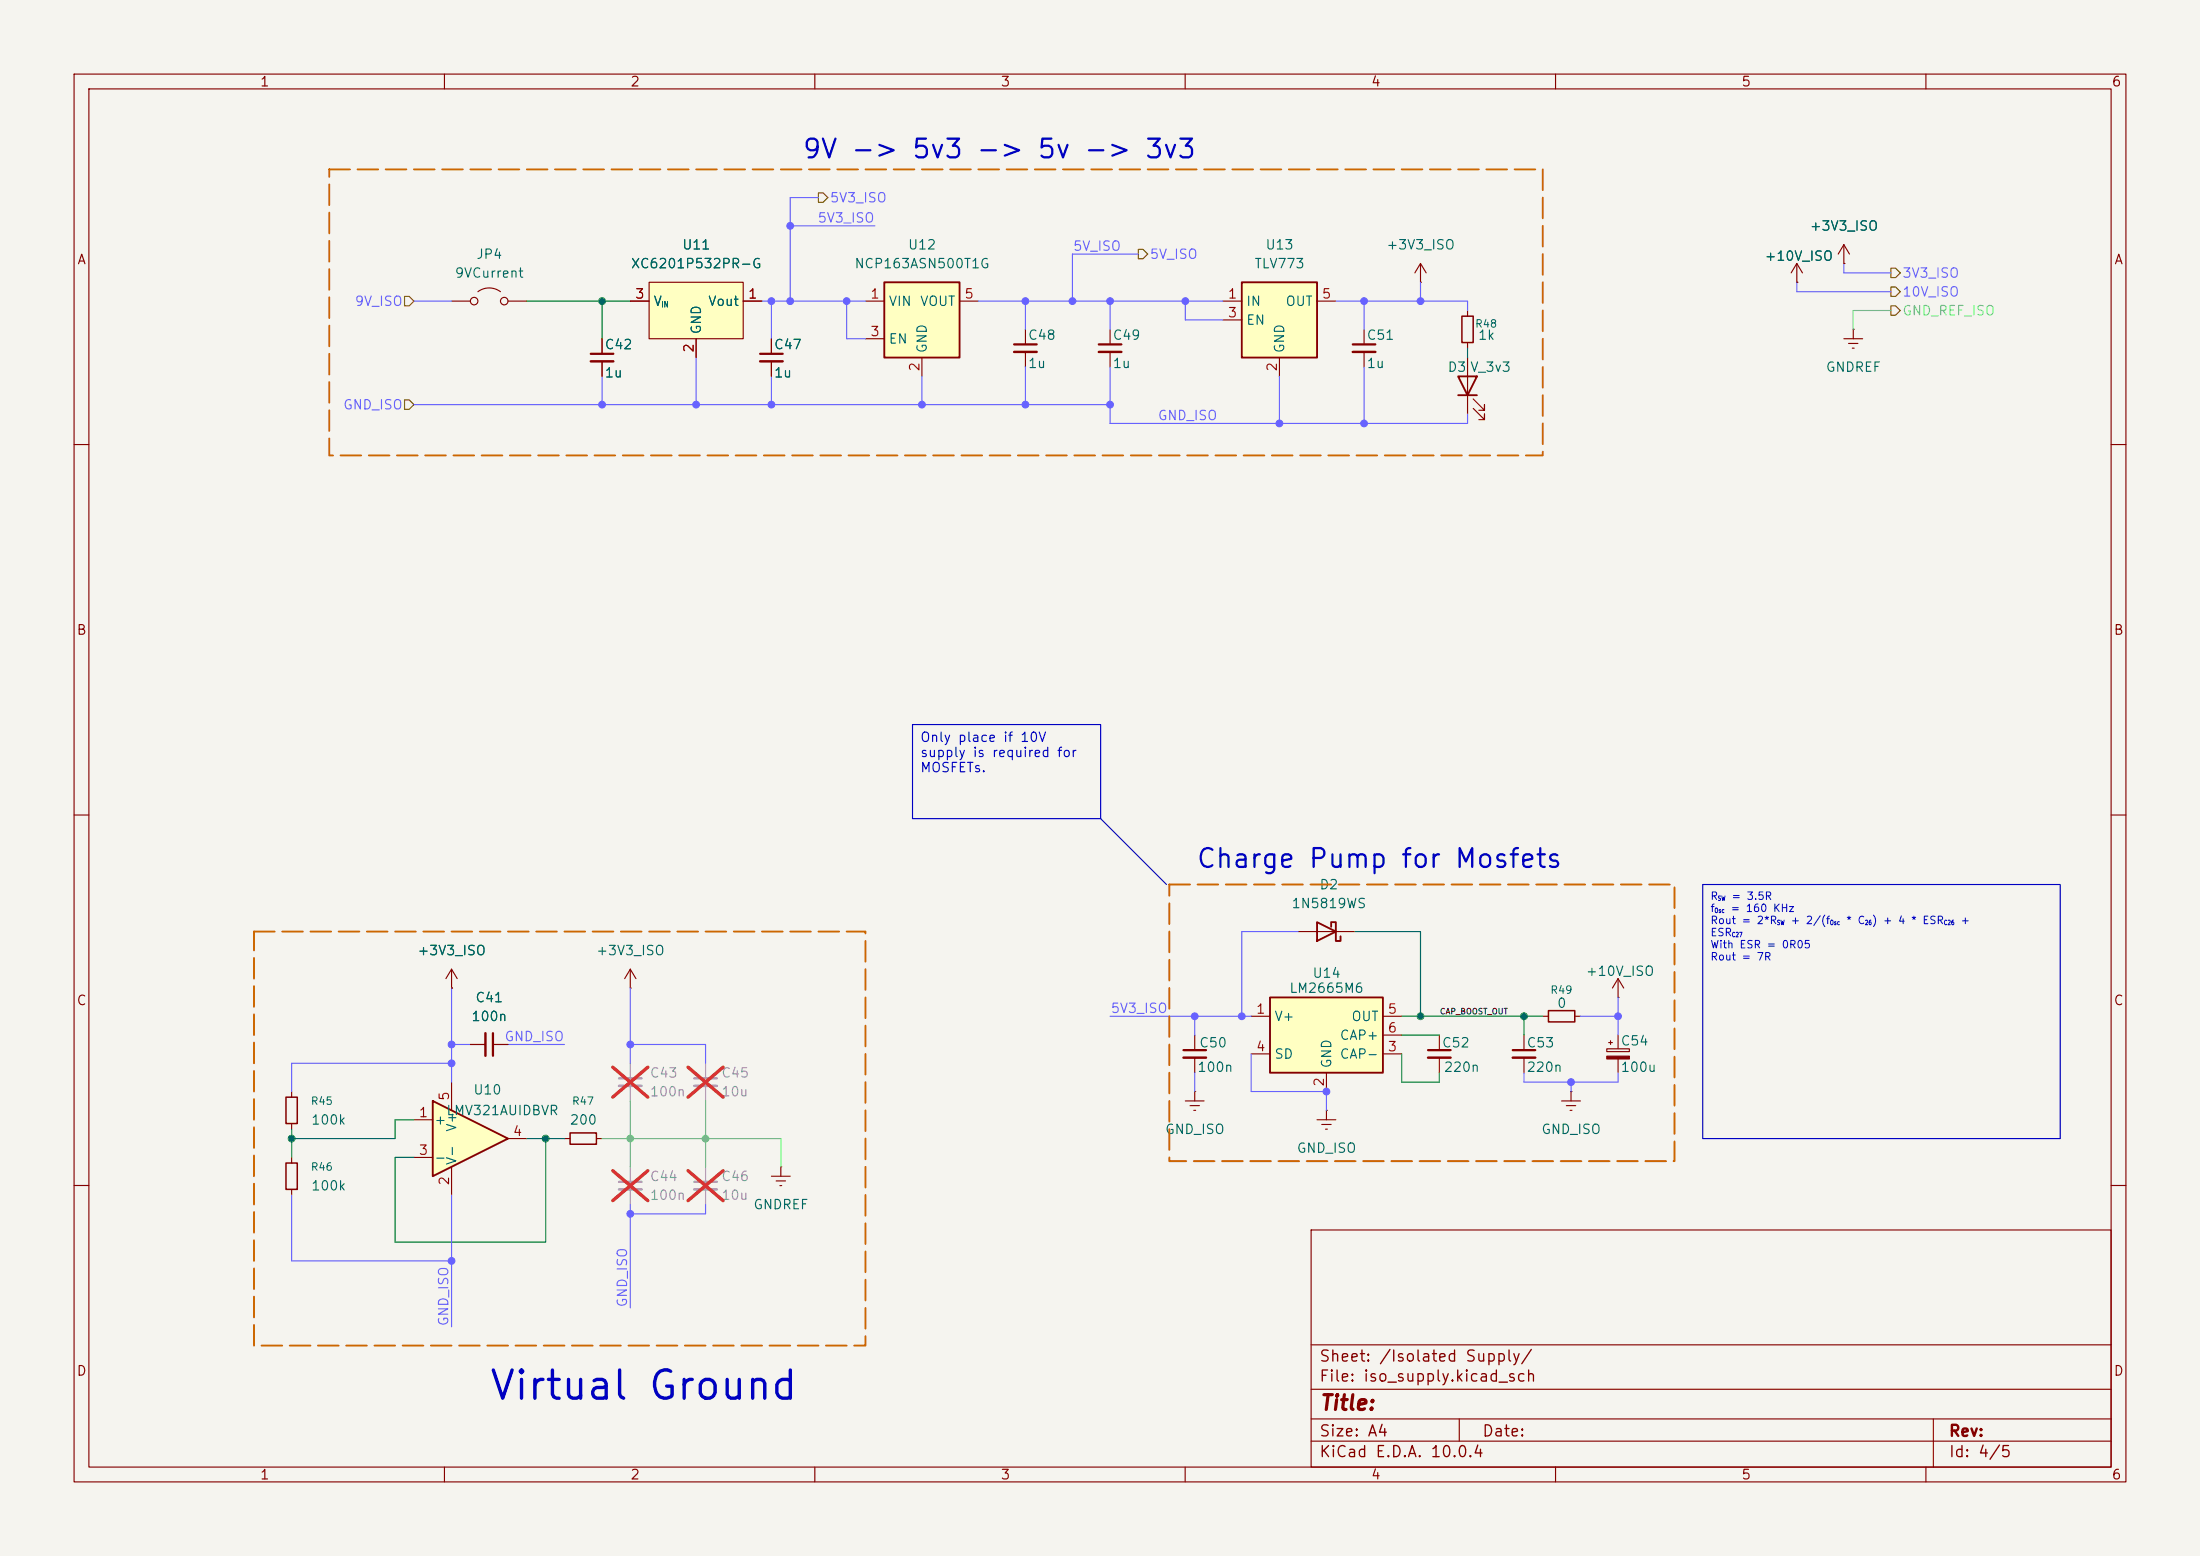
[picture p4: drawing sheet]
<svg xmlns="http://www.w3.org/2000/svg" width="297mm" height="210mm" viewBox="0 0 297 210" stroke-linecap="round" stroke-linejoin="round" font-family="sans-serif">
<path d="M0 0h297v210h-297z" fill="#f5f4ef" stroke="#f5f4ef" stroke-width=".14"/>
<g fill="none" stroke="#840000" stroke-width=".15">
<path d="M10 10h277v190h-277zM12 12h273v186h-273zM60 10v2M110 10v2M160 10v2M210 10v2M260 10v2M191.8 38.1h.1M191.8 35.6l-.8 1.2M191.8 35.6l.7 1.2M191.8 35.6v2.5M138.4 44.5v2"/>
<path d="M138.4 47.5v2M184.1 44.5v2M184.1 47.5v2M198.1 41.9v.8M198.1 46.2v.8M198.1 48.3v7.6M198.9 55.1l1.5 1.5v-.7v.7h-.8M198.9 53.8l1.5 1.6v-.8v.8h-.8M248.9 45.7h2.6M249.6 46.4h1.2M250.1 47h.2M250.2 44.5h.1"/>
<path d="M250.2 44.5v1.2M10 60h2M285 60h2M10 110h2M285 110h2M10 160h2M177 166h108v32h-108zM285 160h2M60 198v2M110 198v2M160 198v2M177 194.5h108"/>
<path d="M177 191.5h108M177 187.5h108M177 181.5h108M197 191.5v3M210 198v2M260 198v2M261 191.5v6.5"/>
</g>
<path d="M136.9 46.5h3.1M182.6 46.5h3.1" fill="none" stroke="#840000" stroke-width=".3"/>
<path d="M136.9 47.5h3.1M182.6 47.5h3.1" fill="none" stroke="#840000" stroke-width=".33"/>
<path d="M196.8 50.8h2.6l-1.3 2.5zM196.8 53.3h2.6" fill="none" stroke="#840000" stroke-width=".25"/>
<path d="M197.4 42.7h1.5v3.5h-1.5z" fill="none" stroke="#840000" stroke-width=".2"/>
<path d="M167.6 38.1h10.2v10.2h-10.2z" fill="#ffffc2"/>
<path d="M167.6 38.1h10.2v10.2h-10.2z" fill="none" stroke="#840000" stroke-width=".25"/>
<path d="M81.3 45.7v2.1M81.3 48.8v2M104.1 45.7v2.1M104.1 48.8v2M165.1 40.6h2.5M165.1 43.2h2.5M172.7 48.3v2.5M177.8 40.6h2.5" fill="none" stroke="#840000" stroke-width=".15"/>
<path d="M79.8 47.8h3M102.6 47.8h3.1" fill="none" stroke="#840000" stroke-width=".3"/>
<path d="M79.8 48.8h3M102.6 48.8h3.1" fill="none" stroke="#840000" stroke-width=".33"/>
<path d="M87.6 38.1h12.7v7.6h-12.7z" fill="#ffffc2"/>
<path d="M87.6 38.1h12.7v7.6h-12.7zM242.6 38.1h.1M242.6 35.6l-.8 1.2M242.6 35.6l.7 1.2M242.6 35.6v2.5M85.1 40.6h2.5M94 45.7v2.6M100.3 40.6h2.6M149.9 44.5v2M149.9 47.5v2" fill="none" stroke="#840000" stroke-width=".15"/>
<path d="M148.3 46.5h3.1" fill="none" stroke="#840000" stroke-width=".3"/>
<path d="M148.3 47.5h3.1" fill="none" stroke="#840000" stroke-width=".33"/>
<path d="M119.4 38.1h10.1v10.2h-10.1z" fill="#ffffc2"/>
<path d="M119.4 38.1h10.1v10.2h-10.1z" fill="none" stroke="#840000" stroke-width=".25"/>
<path d="M116.8 40.6h2.6M116.8 45.7h2.6M124.5 48.3v2.5M129.5 40.6h2.6M39.4 147.3v.8M39.4 151.6v.8M39.4 156.2v.8M39.4 160.5v.8" fill="none" stroke="#840000" stroke-width=".15"/>
<path d="M38.6 157h1.5v3.5h-1.5zM38.6 148.1h1.5v3.5h-1.5z" fill="none" stroke="#840000" stroke-width=".2"/>
<path d="M58.4 148.6l10.2 5.1-10.2 5.1z" fill="#ffffc2"/>
<path d="M177.8 124.5l2.5 1.2-2.5 1.3zM179.7 125.1v-.6h.6v2.5h.7v-.6M58.4 148.6l10.2 5.1-10.2 5.1z" fill="none" stroke="#840000" stroke-width=".25"/>
<g fill="none" stroke="#840000" stroke-width=".15">
<path d="M61 133.4h.1M61 130.8v2.6M61 130.8l-.8 1.3M61 130.8l.7 1.3M85.1 133.4h.1M85.1 130.8l-.8 1.3M85.1 130.8l.8 1.3M85.1 130.8v2.6M175.3 125.7h7.6M194.3 139.7v2M205.7 139.7v2M208.3 137.2h.7"/>
<path d="M212.6 137.2h.8M218.4 134.6h.1M218.4 132.1l-.7 1.3M218.4 132.1l.8 1.3M218.4 132.1v2.5M218.4 139.7v1.9M55.9 151.1h2.5M55.9 156.2h2.5M61 146.1v3.8M61 157.5v3.8M68.6 153.7h2.5M104.1 158.8h2.6"/>
<path d="M104.8 159.4h1.2M105.4 157.5h.1M105.4 157.5v1.3M177.8 151.1h2.5M178.4 151.8h1.3M178.9 152.4h.3M179.1 149.9h.1M179.1 149.9v1.2M194.3 142.7v2.1M205.7 142.7v2.1M210.8 148.6h2.6M211.5 149.2h1.2"/>
<path d="M212 149.9h.2M212.1 147.3h.1M212.1 147.3v1.3M216.9 141.6h3.1v.3h-3.1zM217.2 140.7h.5M217.4 140.5v.5M218.4 142.9v1.9M105.3 160h.2"/>
</g>
<path d="M209 136.4h3.6v1.5h-3.6z" fill="none" stroke="#840000" stroke-width=".2"/>
<path d="M192.8 141.7h3M204.2 141.7h3.1" fill="none" stroke="#840000" stroke-width=".3"/>
<path d="M192.8 142.7h3M204.2 142.7h3.1" fill="none" stroke="#840000" stroke-width=".33"/>
<path d="M216.9 142.5h3.1v.4h-3.1z" fill="#840000" stroke="#840000" stroke-width=".15"/>
<path d="M171.4 134.6h15.3v10.2h-15.3z" fill="#ffffc2"/>
<path d="M171.4 134.6h15.3v10.2h-15.3z" fill="none" stroke="#840000" stroke-width=".25"/>
<g fill="none" stroke="#840000" stroke-width=".15">
<path d="M64.5 39.4a2.54 2.54 0 0 1 3.1 0M242.6 38.1h.1M248.9 35.6h.1M248.9 33l-.7 1.3M248.9 33l.8 1.3M248.9 33v2.6M61 40.6h2.5M68.6 40.6h2.5M81.3 45.7v2.1M81.3 48.8v2M85.1 40.6h2.5M94 45.7v2.6"/>
<path d="M100.3 40.6h2.6M104.1 45.7v2.1M104.1 48.8v2M61 133.4h.1M161.3 139.7v2M168.9 137.2h2.5M186.7 137.2h2.5M186.7 139.7h2.5M63.5 141h2M66.5 141h2.1M76.2 153.7h.8M80.5 153.7h.8"/>
<path d="M160 148.6h2.6M160.7 149.2h1.2M161.2 149.9h.2M161.3 147.3h.1M161.3 142.7v2.1M161.3 147.3v1.3M168.9 142.2h2.5M179.1 144.8v2.5M186.7 142.2h2.5"/>
<circle cx="64" cy="40.6" r=".51"/>
<circle cx="68.1" cy="40.6" r=".51"/>
</g>
<path d="M66.5 139.4v3.1M159.8 141.7h3" fill="none" stroke="#840000" stroke-width=".3"/>
<path d="M65.5 139.4v3.1M159.8 142.7h3" fill="none" stroke="#840000" stroke-width=".33"/>
<path d="M77 152.9h3.5v1.5h-3.5z" fill="none" stroke="#840000" stroke-width=".2"/>
<path d="M83.6 159.5h3M83.6 145.5h3M93.7 159.5h3.1M93.7 145.5h3.1" fill="none" stroke="#9c9b98" stroke-width=".3"/>
<path d="M83.6 146.6h3M93.7 146.6h3.1M83.6 160.5h3M93.7 160.5h3.1" fill="none" stroke="#9c9b98" stroke-width=".33"/>
<path d="M85.1 143.5v2M85.1 146.6v2M85.1 157.5v2M95.2 143.5v2M95.2 146.6v2M95.2 157.5v2M85.1 160.5v2.1M95.2 160.5v2.1" fill="none" stroke="#9c9b98" stroke-width=".15"/>
<path d="M82.7 144l4.8 4.1M82.7 158l4.8 4M87.5 144l-4.8 4.1M87.5 158l-4.8 4M92.9 158l4.7 4M92.9 144l4.7 4.1M97.6 158l-4.7 4M97.6 144l-4.7 4.1" fill="none" stroke="#e12e31" stroke-width=".46"/>
<path d="M110.5 26h.6l.7 .7-.7 .6h-.6zM153.7 33.7h.6l.6 .6-.6 .6h-.6zM255.3 36.2h.6l.6 .6-.6 .7h-.6zM255.3 38.7h.6l.6 .7-.6 .6h-.6zM54.6 54h.6l.7 .6-.7 .6h-.6zM54.6 40h.6l.7 .6-.7 .7h-.6zM255.3 41.3h.6l.6 .6-.6 .6h-.6z" fill="none" stroke="#725600" stroke-width=".15"/>
<path d="M123.2 97.8h25.4v12.7h-25.4zM148.6 110.5l8.9 8.9M229.9 119.4h48.2v34.3h-48.2z" fill="none" stroke="#0000c2" stroke-width=".15"/>
<path d="M71.1 40.6h14M81.3 40.6v5.1M198.1 47v1.3M182.9 125.7h8.9v11.5M189.2 137.2h19.1M189.2 139.7h5.1M205.7 137.2v2.5M39.4 152.4v3.8M55.9 151.1h-2.6v2.6h-13.9M71.1 153.7h5.1M73.7 153.7v13.9h-20.4v-11.4h2.6M189.2 142.2v3.9h5.1v-1.3" fill="none" stroke="#009600" stroke-width=".15"/>
<g fill="none" stroke="#6762ff" stroke-width=".15">
<path d="M106.7 30.5h11.4M110.5 26.7h-3.8v13.9M153.7 34.3h-8.9v6.3M191.8 38.1v2.5M242.6 38.1v1.3h12.7M248.9 35.6v1.2h6.4M55.9 54.6h94M55.9 40.6h5.1M81.3 50.8v3.8M94 48.3v6.3M102.9 40.6h13.9M104.1 40.6v5.1"/>
<path d="M104.1 50.8v3.8M114.3 40.6v5.1h2.5M124.5 50.8v3.8M132.1 40.6h33M138.4 40.6v3.9M138.4 49.5v5.1M149.9 40.6v3.9M149.9 49.5v7.7h48.2v-1.3M160 40.6v2.6h5.1M172.7 50.8v6.4M180.3 40.6h17.8v1.3M184.1 40.6v3.9"/>
<path d="M184.1 49.5v7.7M61 133.4v12.7M85.1 133.4v10.1M149.9 137.2h19M161.3 137.2v2.5M175.3 125.7h-7.7v11.5M213.4 137.2h5M218.4 134.6v5.1M61 141h2.5M61 143.5h-21.6v3.8M68.6 141h7.6M85.1 141h10.1v2.5"/>
<path d="M161.3 144.8v2.5M168.9 142.2v5.1h10.2v2.6M205.7 144.8v1.3h12.7v-1.3M212.1 146.1v1.2M39.4 161.3v8.9h21.6M61 161.3v17.8M85.1 162.6v13.9M95.2 162.6v1.2h-10.1"/>
</g>
<path d="M255.3 41.9h-5.1v2.6M81.3 153.7h24.1v3.8M85.1 148.6v8.9M95.2 148.6v8.9" fill="none" stroke="#52ff6e" stroke-width=".15"/>
<path d="M44.4 22.9h163.9v38.6h-163.9zM157.9 119.4h68.2v37.3h-68.2zM34.3 125.7h82.5v55.9h-82.5z" fill="none" stroke="#c60" stroke-width=".25" stroke-dasharray="2.8 1"/>
<g fill="#6762ff" stroke="#6762ff" stroke-width=".14">
<circle cx="138.4" cy="54.6" r=".46"/>
<circle cx="149.9" cy="54.6" r=".46"/>
<circle cx="138.4" cy="40.6" r=".46"/>
<circle cx="149.9" cy="40.6" r=".46"/>
<circle cx="144.8" cy="40.6" r=".46"/>
<circle cx="61" cy="141" r=".46"/>
<circle cx="61" cy="143.5" r=".46"/>
<circle cx="212.1" cy="146.1" r=".46"/>
<circle cx="218.4" cy="137.2" r=".46"/>
<circle cx="106.7" cy="30.5" r=".46"/>
<circle cx="106.7" cy="40.6" r=".46"/>
<circle cx="104.1" cy="40.6" r=".46"/>
<circle cx="104.1" cy="54.6" r=".46"/>
<circle cx="94" cy="54.6" r=".46"/>
<circle cx="81.3" cy="54.6" r=".46"/>
<circle cx="114.3" cy="40.6" r=".46"/>
<circle cx="124.5" cy="54.6" r=".46"/>
<circle cx="172.7" cy="57.2" r=".46"/>
<circle cx="184.1" cy="57.2" r=".46"/>
<circle cx="160" cy="40.6" r=".46"/>
<circle cx="184.1" cy="40.6" r=".46"/>
<circle cx="191.8" cy="40.6" r=".46"/>
<circle cx="85.1" cy="163.8" r=".46"/>
<circle cx="61" cy="170.2" r=".46"/>
<circle cx="85.1" cy="141" r=".46"/>
<circle cx="161.3" cy="137.2" r=".46"/>
<circle cx="179.1" cy="147.3" r=".46"/>
<circle cx="167.6" cy="137.2" r=".46"/>
</g>
<g fill="#009600" stroke="#009600" stroke-width=".14">
<circle cx="39.4" cy="153.7" r=".46"/>
<circle cx="205.7" cy="137.2" r=".46"/>
<circle cx="191.8" cy="137.2" r=".46"/>
<circle cx="81.3" cy="40.6" r=".46"/>
<circle cx="73.7" cy="153.7" r=".46"/>
</g>
<g fill="#52ff6e" stroke="#52ff6e" stroke-width=".14">
<circle cx="85.1" cy="153.7" r=".46"/>
<circle cx="95.2" cy="153.7" r=".46"/>
</g>
<text font-size="3.8" fill="#0000c2" x="65.9" y="189.9">Virtual Ground</text>
<g font-size="2.5" fill="#0000c2">
<text x="108.2" y="22">9V -&gt; 5v3 -&gt; 5v -&gt; 3v3</text>
<text x="161.4" y="117.8">Charge Pump for Mosfets</text>
</g>
<text font-size="2" fill="#840000" x="178" y="190.8">Title:</text>
<g font-size="1.5" fill="#840000">
<text x="178" y="184.2">Sheet: /Isolated Supply/</text>
<text x="178" y="186.9">File: iso_supply.kicad_sch</text>
<text x="178" y="197.1">KiCad E.D.A. 10.0.4</text>
<text x="178" y="194.3">Size: A4</text>
<text x="200" y="194.3">Date:</text>
<text x="263" y="194.3">Rev:</text>
<text x="263" y="197.1">Id: 4/5</text>
</g>
<g font-size="1.3" fill="#840000">
<text x="35" y="12">1</text>
<text x="85" y="12">2</text>
<text x="135" y="12">3</text>
<text x="185" y="12">4</text>
<text x="235" y="12">5</text>
<text x="285" y="12">6</text>
<text x="10.3" y="36">A</text>
<text x="285.3" y="36">A</text>
<text x="10.3" y="86">B</text>
<text x="285.3" y="86">B</text>
<text x="10.3" y="136">C</text>
<text x="285.3" y="136">C</text>
<text x="10.3" y="186">D</text>
<text x="285.3" y="186">D</text>
<text x="35" y="200">1</text>
<text x="85" y="200">2</text>
<text x="135" y="200">3</text>
<text x="185" y="200">4</text>
<text x="235" y="200">5</text>
<text x="285" y="200">6</text>
</g>
<g font-size="1.3" fill="#6762ff">
<text x="112" y="27.6">5V3_ISO</text>
<text x="110.3" y="30.4">5V3_ISO</text>
<text x="144.8" y="34.2">5V_ISO</text>
<text x="155.1" y="35.3">5V_ISO</text>
<text x="47.8" y="41.6">9V_ISO</text>
<text x="256.7" y="37.8">3V3_ISO</text>
<text x="256.7" y="40.3">10V_ISO</text>
<text x="46.2" y="55.6">GND_ISO</text>
<text x="156.2" y="57">GND_ISO</text>
<text x="149.9" y="137">5V3_ISO</text>
<text x="68" y="140.8">GND_ISO</text>
<text x="60.8" y="179.1" transform="rotate(-90 60.8 179.1)">GND_ISO</text>
<text x="85" y="176.5" transform="rotate(-90 85 176.5)">GND_ISO</text>
</g>
<g font-size="1.3" fill="#006464">
<text x="64.2" y="35.3">JP4</text>
<text x="92" y="34">U11</text>
<text x="122.5" y="34">U12</text>
<text x="170.7" y="34">U13</text>
<text x="187.1" y="34">+3V3_ISO</text>
<text x="238.1" y="35.5">+10V_ISO</text>
<text x="244.2" y="31.5">+3V3_ISO</text>
<text x="61.3" y="37.8">9VCurrent</text>
<text x="85.1" y="36.5">XC6201P532PR-G</text>
<text x="88.1" y="41.6">V</text>
<text x="95.5" y="41.6">Vout</text>
<text x="115.3" y="36.5">NCP163ASN500T1G</text>
<text x="119.9" y="41.6">VIN</text>
<text x="124.1" y="41.6">VOUT</text>
<text x="168.1" y="41.6">IN</text>
<text x="169.3" y="36.5">TLV773</text>
<text x="173.5" y="41.6">OUT</text>
<text x="81.5" y="47.5">C42</text>
<text x="95" y="45.2" transform="rotate(-90 95 45.2)">GND</text>
<text x="104.4" y="47.5">C47</text>
<text x="119.9" y="46.7">EN</text>
<text x="125.4" y="47.8" transform="rotate(-90 125.4 47.8)">GND</text>
<text x="138.7" y="46.2">C48</text>
<text x="150.1" y="46.2">C49</text>
<text x="168.1" y="44.2">EN</text>
<text x="173.7" y="47.8" transform="rotate(-90 173.7 47.8)">GND</text>
<text x="184.4" y="46.2">C51</text>
<text x="199.4" y="46.2">1k</text>
<text x="81.5" y="51.3">1u</text>
<text x="104.4" y="51.3">1u</text>
<text x="138.7" y="50">1u</text>
<text x="150.1" y="50">1u</text>
<text x="184.4" y="50">1u</text>
<text x="195.3" y="50.5">D3</text>
<text x="198.4" y="50.5">V_3v3</text>
<text x="246.4" y="50.5">GNDREF</text>
<text x="174.3" y="122.9">1N5819WS</text>
<text x="178" y="120.4">D2</text>
<text x="56.3" y="129.2">+3V3_ISO</text>
<text x="80.4" y="129.2">+3V3_ISO</text>
<text x="64.1" y="135.6">C41</text>
<text x="174" y="134.3">LM2665M6</text>
<text x="177.1" y="132.3">U14</text>
<text x="210.1" y="136.4">0</text>
<text x="214" y="132">+10V_ISO</text>
<text x="63.5" y="138.1">100n</text>
<text x="161.8" y="141.7">C50</text>
<text x="172" y="138.1">V+</text>
<text x="172" y="143.2">SD</text>
<text x="180.8" y="143.2">CAP-</text>
<text x="180.8" y="140.7">CAP+</text>
<text x="182.4" y="138.1">OUT</text>
<text x="194.6" y="141.7">C52</text>
<text x="206" y="141.7">C53</text>
<text x="218.7" y="141.4">C54</text>
<text x="63.8" y="148">U10</text>
<text x="161.6" y="145">100n</text>
<text x="180" y="144.3" transform="rotate(-90 180 144.3)">GND</text>
<text x="194.8" y="145">220n</text>
<text x="206" y="145">220n</text>
<text x="218.7" y="145">100u</text>
<text x="41.9" y="152.1">100k</text>
<text x="58.5" y="152.1">+</text>
<text x="60.2" y="150.8">LMV321AUIDBVR</text>
<text x="61.9" y="152.9" transform="rotate(-90 61.9 152.9)">V+</text>
<text x="76.8" y="152.1">200</text>
<text x="157.2" y="153.4">GND_ISO</text>
<text x="175" y="155.9">GND_ISO</text>
<text x="208" y="153.4">GND_ISO</text>
<text x="41.9" y="161">100k</text>
<text x="58.5" y="157.2">-</text>
<text x="61.9" y="157.4" transform="rotate(-90 61.9 157.4)">V-</text>
<text x="101.6" y="163.5">GNDREF</text>
</g>
<g font-size="1.3" fill="#a90000">
<text x="85.7" y="40.6">3</text>
<text x="100.9" y="40.6">1</text>
<text x="117.4" y="40.6">1</text>
<text x="130.1" y="40.6">5</text>
<text x="165.7" y="40.6">1</text>
<text x="178.4" y="40.6">5</text>
<text x="94" y="47.7" transform="rotate(-90 94 47.7)">2</text>
<text x="117.4" y="45.7">3</text>
<text x="165.7" y="43.2">3</text>
<text x="124.4" y="50.2" transform="rotate(-90 124.4 50.2)">2</text>
<text x="172.7" y="50.2" transform="rotate(-90 172.7 50.2)">2</text>
<text x="169.5" y="137.1">1</text>
<text x="187.3" y="137.1">5</text>
<text x="169.5" y="142.2">4</text>
<text x="187.3" y="142.2">3</text>
<text x="187.3" y="139.7">6</text>
<text x="60.9" y="148.7" transform="rotate(-90 60.9 148.7)">5</text>
<text x="179" y="146.8" transform="rotate(-90 179 146.8)">2</text>
<text x="56.4" y="151.1">1</text>
<text x="69.1" y="153.6">4</text>
<text x="56.4" y="156.2">3</text>
<text x="60.9" y="160.1" transform="rotate(-90 60.9 160.1)">2</text>
</g>
<text font-size="1.3" fill="#52ff6e" x="256.7" y="42.9">GND_REF_ISO</text>
<g font-size="1.3" fill="#0000c2">
<text x="124.1" y="100.5">Only place if 10V</text>
<text x="124.1" y="102.5">supply is required for</text>
<text x="124.1" y="104.5">MOSFETs.</text>
</g>
<g font-size="1.3" fill="#939391">
<text x="87.6" y="148.3">100n</text>
<text x="87.6" y="145.8">C43</text>
<text x="97.3" y="145.8">C45</text>
<text x="97.3" y="148.3">10u</text>
<text x="87.6" y="159.7">C44</text>
<text x="97.3" y="159.7">C46</text>
<text x="87.6" y="162.3">100n</text>
<text x="97.3" y="162.3">10u</text>
</g>
<g font-size="1" fill="#006464">
<text x="199.1" y="44.5">R48</text>
<text x="209.2" y="134.4">R49</text>
<text x="41.9" y="149.4">R45</text>
<text x="77.1" y="149.4">R47</text>
<text x="41.9" y="158.3">R46</text>
</g>
<g font-size="1" fill="#0000c2">
<text x="230.8" y="121.7">R</text>
<text x="230.8" y="123.3">f</text>
<text x="230.8" y="125">Rout = 2*R</text>
<text x="233.6" y="123.3">= 160 KHz</text>
<text x="233.7" y="121.7">= 3.5R</text>
<text x="241.7" y="125">+ 2/(f</text>
<text x="249.1" y="125">* C</text>
<text x="252.7" y="125">) + 4 * ESR</text>
<text x="264.6" y="125">+</text>
<text x="230.8" y="126.6">ESR</text>
<text x="230.8" y="128.2">With ESR = 0R05</text>
<text x="230.8" y="129.9">Rout = 7R</text>
</g>
<text font-size=".8" fill="#006464" x="89.2" y="41.7">IN</text>
<text font-size=".8" fill="#0f0f0f" x="194.3" y="137.1">CAP_BOOST_OUT</text>
<g font-size=".6" fill="#0000c2">
<text x="231.4" y="123.4">Osc</text>
<text x="231.8" y="121.7">SW</text>
<text x="239.8" y="125">SW</text>
<text x="247" y="125">Osc</text>
<text x="251.7" y="125">26</text>
<text x="262.3" y="125">C26</text>
<text x="233.7" y="126.6">C27</text>
</g>
</svg>
